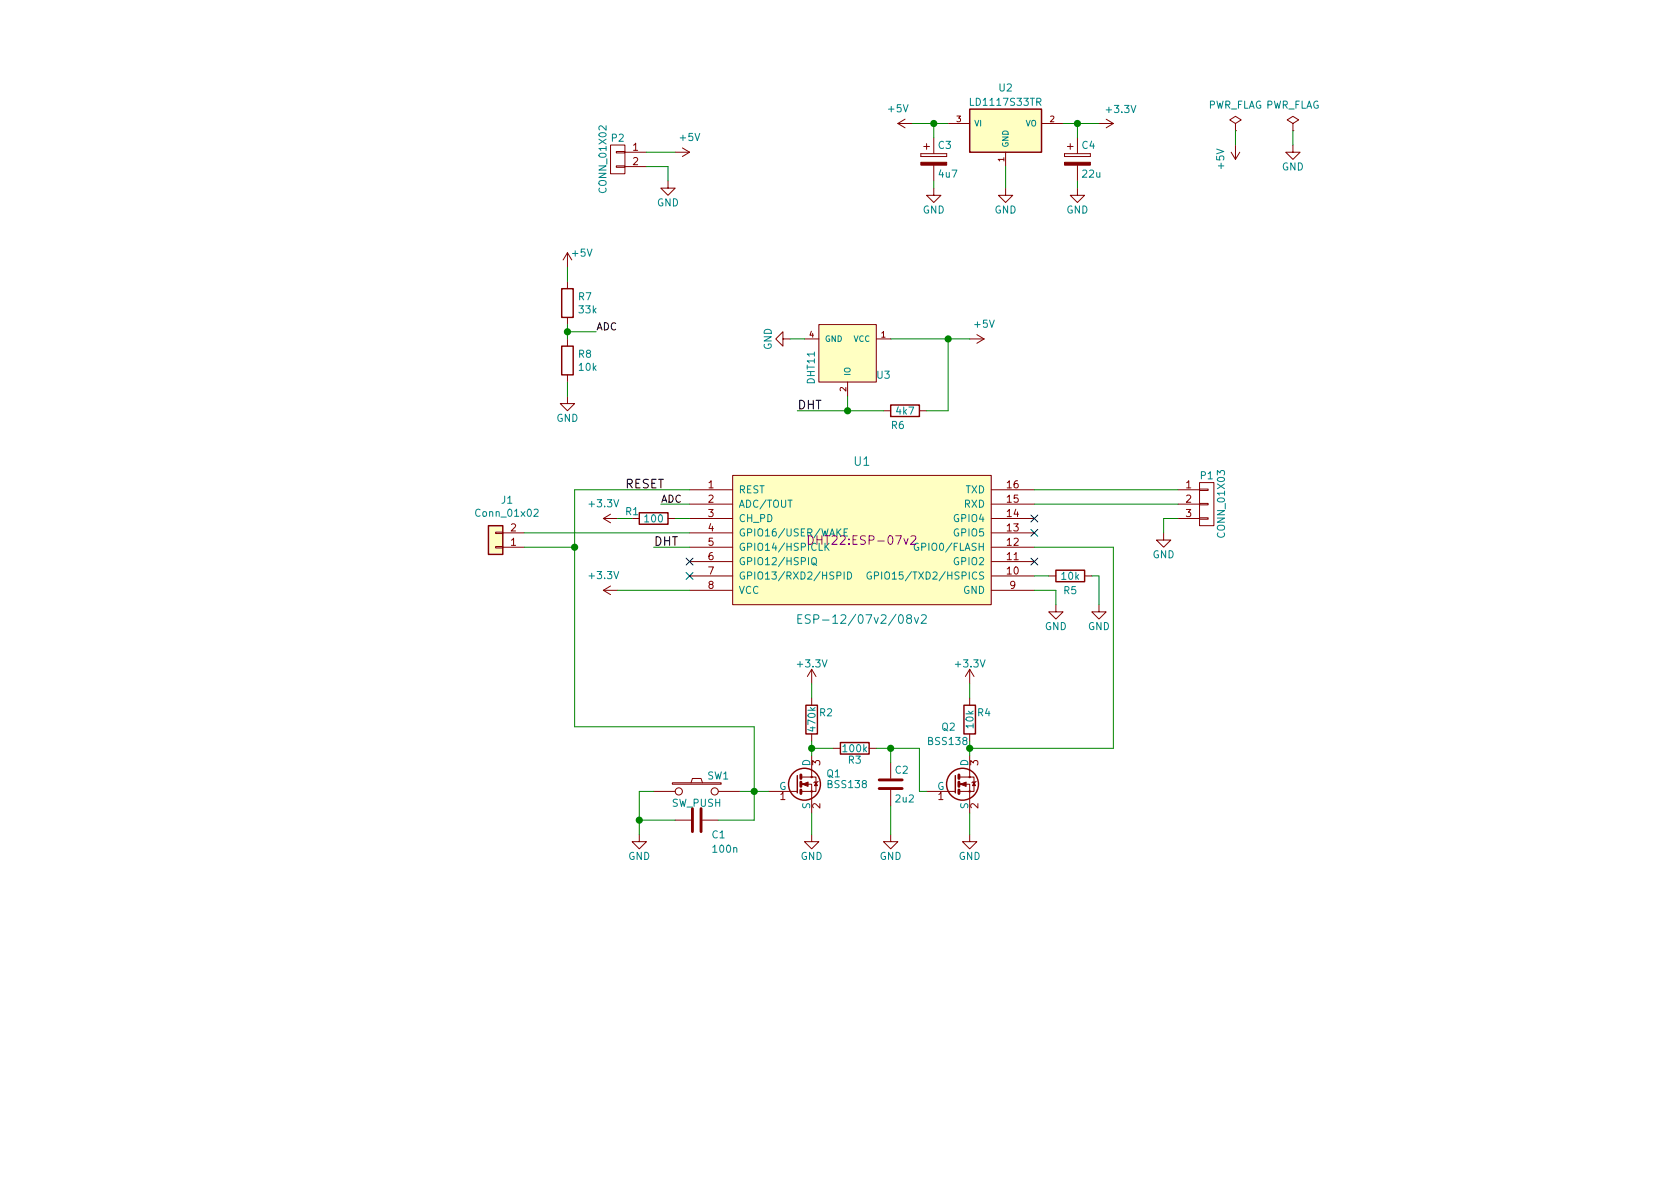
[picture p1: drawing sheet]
<svg xmlns="http://www.w3.org/2000/svg" width="297mm" height="210mm" viewBox="0 0 297 210" stroke-linecap="round" stroke-linejoin="round" font-family="sans-serif">
<g fill="#ffffc2" stroke="#ffffc2" stroke-width=".18">
<path d="M129.5 84.1h45.8v22.8h-45.8z"/>
<path d="M171.4 19.3h12.7v7.6h-12.7z"/>
<path d="M144.8 57.4h10.1v10.2h-10.1z"/>
<path d="M86.4 93h2.5v5h-2.5z"/>
</g>
<g fill="none" stroke="#840000" stroke-width=".18">
<path d="M107.9 25.6h2.6v5.1h-2.6zM109 29.3h1.5v.3h-1.5zM109 26.8h1.5v.2h-1.5zM110.5 26.9h3.8M110.5 29.5h3.8M118.1 32v1.3h1.3l-1.3 1.2-1.3-1.2h1.3M119.4 26.9h2.5M120.6 26.2l1.3 .7M121.9 26.9l-1.3 .8M158.7 21.8h2.6M158.7 21.8l1.3 .8M160 21.1l-1.3 .7"/>
<path d="M162.8 27.2v.5zM162.8 27.7h4.6zM162.8 27.2h4.6zM163.3 25.9h1M163.8 25.4v1M165.1 33.3v1.2h1.3l-1.3 1.3-1.3-1.3h1.3M165.1 24.4v2.8M165.1 29.2v2.8M167.4 27.2v.5zM167.6 21.8h3.8M177.8 33.3v1.2h1.3l-1.3 1.3-1.3-1.3h1.3M177.8 26.9v2.6"/>
<path d="M184.1 21.8h3.9M188.2 27.2v.5zM188.2 27.7h4.6zM188.2 27.2h4.6zM188.7 25.9h1M189.2 25.4v1M190.5 33.3v1.2h1.3l-1.3 1.3-1.3-1.3h1.3M190.5 24.4v2.8M190.5 29.2v2.8M192.8 27.2v.5zM194.3 21.8h2.5M195.6 21.1l1.2 .7"/>
<path d="M196.8 21.8l-1.2 .8M217.7 26.9l.7 1.3M218.4 21.8l1.1-.6-1.1-.6-1 .6 1 .6v1.3M218.4 23.1h.1M218.4 25.6v2.6M219.2 26.9l-.8 1.3M228.6 21.8l1-.6-1-.6-1 .6 1 .6v1.3M228.6 23.1h.1M228.6 25.6v1.3h1.3l-1.3 1.3-1.3-1.3h1.3M100.3 44.7v2.5M100.3 49.8v1.2M100.3 56.1v1.3"/>
<path d="M100.3 59.9v1.3M100.3 44.7l-.7 1.3M100.3 44.7l.8 1.3M138.4 59.9v-1.2l-1.2 1.2 1.2 1.3v-1.3h1.3M142.2 59.9h2.6M144.8 57.4h10.1v10.2h-10.1zM154.9 59.9h2.6M171.4 59.9h2.6M172.7 59.2l1.3 .7M174 59.9l-1.3 .8M100.3 70.1v1.3h1.3l-1.3 1.2-1.2-1.2h1.2M100.3 66.3v1.3"/>
<path d="M149.9 67.6v2.5M156.2 72.6h1.3M162.6 72.6h1.2M87.6 94.1h1.3v.3h-1.3zM87.6 96.6h1.3v.3h-1.3zM88.9 96.8h3.8M88.9 94.2h3.8M106.7 91.7h2.5M106.7 91.7l1.2 .8M107.9 90.9l-1.2 .8M118.1 91.7h1.3M121.9 86.6h7.6"/>
<path d="M121.9 99.3h7.6M121.9 96.8h7.6M121.9 94.2h7.6M121.9 91.7h7.6M121.9 89.1h7.6M129.5 84.1h45.8v22.8h-45.8zM175.3 86.6h7.6M175.3 99.3h7.6M175.3 96.8h7.6M175.3 94.2h7.6M175.3 91.7h7.6M175.3 89.1h7.6"/>
<path d="M205.7 94.2v1.3h1.3l-1.3 1.3-1.2-1.3h1.2M208.3 86.6h3.8M208.3 91.7h3.8M208.3 89.1h3.8M212.1 91.6h1.5v.2h-1.5zM212.1 89h1.5v.3h-1.5zM212.1 86.5h1.5v.2h-1.5zM212.1 85.3h2.5v7.7h-2.5zM106.7 104.4h2.5M106.7 104.4l1.2 .8M107.9 103.6l-1.2 .8M121.9 101.8h7.6"/>
<path d="M121.9 104.4h7.6M143.5 118.4v2.5M143.5 118.4l-.8 1.2M143.5 118.4l.8 1.2M171.4 118.4v2.5M171.4 118.4l-.7 1.2M171.4 118.4l.8 1.2M175.3 101.8h7.6M175.3 104.4h7.6M185.4 101.8h1.3M186.7 106.9v1.3h1.3l-1.3 1.3-1.3-1.3h1.3M191.8 101.8h1.2"/>
<path d="M194.3 106.9v1.3h1.3l-1.3 1.3-1.3-1.3h1.3M115.6 139.9h3.8M118.9 138.4h8.6v.3h-8.6zM122.2 138.4l.2-.7h1.6l.2 .7M127 139.9h3.8M135.9 139.9h5.1M141.7 139.9h1.8v3.9M143.5 133.6v3.8h-1.8M143.5 137.4h.8v2.5h-.8v-1.2h-1.8M143.5 123.4v1.3M143.5 129.8v1.3M144.7 138.2l-.8 .2"/>
<path d="M147.3 132.3h1.3M153.7 132.3h1.2M157.5 134.9v2.8M157.5 139.7v2.8M163.8 139.9h5.1M169.7 139.9h1.7v3.9M171.4 133.6v3.8h-1.7M171.4 137.4h.8v2.5h-.8v-1.2h-1.7M171.4 123.4v1.3M171.4 129.8v1.3M172.6 138.2l-.8 .2M113 147.6v1.2h1.3l-1.3 1.3-1.2-1.3h1.2"/>
<path d="M119.4 145h2.8M124.2 145h2.8M143.5 147.6v1.2h1.3l-1.3 1.3-1.3-1.3h1.3M157.5 147.6v1.2h1.2l-1.2 1.3-1.3-1.3h1.3M171.4 147.6v1.2h1.3l-1.3 1.3-1.2-1.3h1.2"/>
<circle cx="120" cy="139.9" r=".63"/>
<circle cx="126.4" cy="139.9" r=".63"/>
<circle cx="143.5" cy="137.4" r=".13"/>
<circle cx="143.5" cy="139.9" r=".13"/>
<circle cx="171.4" cy="137.4" r=".13"/>
<circle cx="171.4" cy="139.9" r=".13"/>
</g>
<g fill="none" stroke="#008484" stroke-width=".18">
<path d="M94.4 90.2l.5-.2 .2 .4v.2l-.7 .7h.7M143.6 98.8a.45 .45 0 0 1 .7 0 .88 .88 0 0 1-.3 1.1l-.3-.1a1.07 1.07 0 0 1-.1-1zM143.7 99.6l.7 .4M145.9 96.1v1.2M146 96.6l.6 .7M148.7 93.5l-.7 .8M149.9 93.5h-.6v1.3h.6M162.4 96.1a.59 .59 0 0 0-.8 .6 .59 .59 0 0 0 .8 .6v-.5h-.2M141.1 109.4h.5M141.8 108.7h-.7v1.5h.7M143.3 108.8a.68 .68 0 0 0-.9 0v.5l.8 .3v.5a.62 .62 0 0 1-.8 .1M148 101.8l.6-.1v-.4l-.1-.2h-.5v1.3"/>
<path d="M149.3 101.1v1.3M149.9 101.1a.64 .64 0 0 1 .7 .7 .64 .64 0 0 1-.7 .6zM154 101.2a.59 .59 0 0 0-.7 .6 .59 .59 0 0 0 .7 .6l.1-.5h-.3M154.6 101.8l.7-.1v-.4l-.2-.2h-.5v1.3M161.7 109.2l.4 1 .3-1M162.9 108.8l.6-.1 .2 .1 .1 .3-1 1.1h1"/>
</g>
<path d="M142.9 94.7a.77 .77 0 0 1 .9 .8 .77 .77 0 0 1-.9 .8zM161.1 94.9l.5-.2 .2 .2 .1 .3-.9 1.1h.9" fill="none" stroke="#840084" stroke-width=".18"/>
<g fill="none" stroke="#840000" stroke-width=".25">
<path d="M171.4 19.3h12.7v7.6h-12.7zM99.3 51h2v5.1h-2zM99.3 61.2h2v5.1h-2zM157.5 71.6h5.1v2.1h-5.1zM86.4 93h2.5v5h-2.5zM113 90.7h5.1v2h-5.1zM186.7 100.8h5.1v2.1h-5.1zM141 137.2v3M142.5 124.7h2v5.1h-2zM148.6 131.3h5.1v2h-5.1zM168.9 137.2v3M170.4 124.7h2.1v5.1h-2.1z"/>
<circle cx="142.2" cy="138.7" r="2.82"/>
<circle cx="170.2" cy="138.7" r="2.82"/>
</g>
<path d="M141.6 137v.7M141.6 138.3v.8M141.6 139.7v.6M155.4 139.4h4.1M155.4 137.9h4.1M169.5 137v.7M169.5 138.3v.8M169.5 139.7v.6M122.4 143v4.1M124 143v4.1" fill="none" stroke="#840000" stroke-width=".51"/>
<g fill="#840000" stroke="#840000" stroke-width=".18">
<path d="M144.3 138.3l.2 .6h-.5z"/>
<path d="M141.9 138.7l1-.4v.8z"/>
<path d="M172.2 138.3l.3 .6h-.5z"/>
<path d="M169.8 138.7l1-.4v.8z"/>
<path d="M162.8 28.7h4.6v.5h-4.6z"/>
<path d="M188.2 28.7h4.6v.5h-4.6z"/>
</g>
<g fill="none" stroke="#008400" stroke-width=".18">
<path d="M114.3 26.9h5.1M114.3 29.5h3.8v2.5M161.3 21.8h6.3M165.1 21.8v2.6M165.1 32v1.3M177.8 29.5v3.8M188 21.8h6.3M190.5 21.8v2.6M190.5 32v1.3M218.4 23.1v2.5M228.6 23.1v2.5M100.3 47.2v2.6"/>
<path d="M100.3 57.4v2.5M100.3 58.7h5.1M139.7 59.9h2.5M157.5 59.9h13.9M167.6 59.9v12.7h-3.8M100.3 67.6v2.5M141 72.6h15.2M149.9 70.1v2.5M92.7 96.8h8.9M92.7 94.2h29.2M109.2 91.7h2.6M115.6 96.8h6.3"/>
<path d="M116.8 89.1h5.1M119.4 91.7h2.5M121.9 86.6h-20.3v41.9h31.7v16.5h-6.3M182.9 96.8h13.9v35.5h-25.4M182.9 86.6h25.4M182.9 89.1h25.4M208.3 91.7h-2.6v2.5M109.2 104.4h12.7M182.9 104.4h3.8v2.5M182.9 101.8h2.5M193 101.8h1.3v5.1M115.6 139.9h-2.6v7.7"/>
<path d="M130.8 139.9h5.1M143.5 120.9v2.5M143.5 131.1v2.5M143.5 132.3h3.8M154.9 132.3h7.7v7.6h1.2M157.5 132.3v2.6M171.4 120.9v2.5M171.4 131.1v2.5M113 145h6.4M143.5 143.8v3.8M157.5 142.5v5.1M171.4 143.8v3.8"/>
</g>
<g fill="#008400" stroke="#008400" stroke-width=".25">
<circle cx="143.5" cy="132.3" r=".51"/>
<circle cx="157.5" cy="132.3" r=".51"/>
<circle cx="171.5" cy="132.3" r=".51"/>
<circle cx="165.1" cy="21.8" r=".51"/>
<circle cx="190.5" cy="21.8" r=".51"/>
<circle cx="113" cy="145" r=".51"/>
<circle cx="133.4" cy="139.9" r=".51"/>
<circle cx="167.6" cy="59.9" r=".51"/>
<circle cx="149.9" cy="72.6" r=".51"/>
<circle cx="100.3" cy="58.7" r=".51"/>
<circle cx="101.6" cy="96.8" r=".51"/>
</g>
<path d="M121.3 98.7l1.2 1.2M122.5 98.7l-1.2 1.2M182.3 91.1l1.2 1.2M182.3 93.6l1.2 1.2M182.3 98.7l1.2 1.2M183.5 91.1l-1.2 1.2M183.5 93.6l-1.2 1.2M183.5 98.7l-1.2 1.2M121.3 101.2l1.2 1.3M122.5 101.2l-1.2 1.3" fill="none" stroke="#000084" stroke-width=".18"/>
<g font-size="2.1">
<text x="141" y="72.4">DHT</text>
<text x="110.5" y="86.4">RESET</text>
<text x="115.6" y="96.5">DHT</text>
</g>
<g font-size="2.1" fill="#008484">
<text x="151.1" y="82.4">U1</text>
<text x="143.4" y="110.3">ESP-12/07v2/08v2</text>
</g>
<text font-size="2.1" fill="#840084" x="143.9" y="96.3">DHT22:ESP-07v2</text>
<g font-size="1.8" fill="#008484">
<text x="176.7" y="16.2">U2</text>
<text x="157.1" y="19.9">+5V</text>
<text x="171.9" y="18.7">LD1117S33TR</text>
<text x="195.8" y="20">+3.3V</text>
<text x="213.5" y="19.2">PWR_FLAG PWR_FLAG</text>
<text x="108.2" y="25.1">P2</text>
<text x="120.3" y="24.9">+5V</text>
<text x="165.9" y="26.3">C3</text>
<text x="191.3" y="26.3">C4</text>
<text x="216.5" y="29.8" transform="rotate(-90 216.5 29.8)">+5V</text>
<text x="107.2" y="33.8" transform="rotate(-90 107.2 33.8)">CONN_01X02</text>
<text x="166.1" y="31.4">4u7</text>
<text x="191.5" y="31.4">22u</text>
<text x="226.6" y="30.1">GND</text>
<text x="116.2" y="36.5">GND</text>
<text x="163.1" y="37.8">GND</text>
<text x="175.8" y="37.8">GND</text>
<text x="188.5" y="37.8">GND</text>
<text x="101.3" y="45.4">+5V</text>
<text x="102.3" y="53.1">R7</text>
<text x="102.4" y="55.4">33k</text>
<text x="172.4" y="58">+5V</text>
<text x="102.3" y="63.3">R8</text>
<text x="102.4" y="65.6">10k</text>
<text x="136.4" y="61.9" transform="rotate(-90 136.4 61.9)">GND</text>
<text x="144.1" y="67.8" transform="rotate(-90 144.1 67.8)">DHT11</text>
<text x="155.1" y="67">U3</text>
<text x="98.4" y="74.6">GND</text>
<text x="157.6" y="75.9">R6</text>
<text x="158.5" y="73.3">4k7</text>
<text x="88.7" y="89.1">J1</text>
<text x="104.3" y="89.7">+3.3V</text>
<text x="130.6" y="87.2">REST</text>
<text x="130.6" y="89.8">ADC/TOUT</text>
<text x="170.5" y="89.8">RXD</text>
<text x="170.7" y="87.2">TXD</text>
<text x="212.3" y="84.8">P1</text>
<text x="84.4" y="91.4">Conn_01x02</text>
<text x="110.6" y="91.1">R1</text>
<text x="114.1" y="92.4">100</text>
<text x="130.6" y="92.3">CH_PD</text>
<text x="168.8" y="94.9">GPIO5</text>
<text x="168.8" y="92.3">GPIO4</text>
<text x="216.6" y="94.8" transform="rotate(-90 216.6 94.8)">CONN_01X03</text>
<text x="130.6" y="97.4">GPIO14/HSPICLK</text>
<text x="130.6" y="99.9">GPIO12/HSPIQ</text>
<text x="162.5" y="97.4">GPIO0/FLASH</text>
<text x="168.8" y="99.9">GPIO2</text>
<text x="203.8" y="98.7">GND</text>
<text x="104.3" y="102.4">+3.3V</text>
<text x="130.6" y="102.5">GPIO13/RXD2/HSPID</text>
<text x="130.6" y="105">VCC</text>
<text x="155.8" y="102.5">GPIO15/TXD2/HSPICS</text>
<text x="170.3" y="105">GND</text>
<text x="187.8" y="102.5">10k</text>
<text x="188.1" y="105.1">R5</text>
<text x="184.7" y="111.4">GND</text>
<text x="192.4" y="111.4">GND</text>
<text x="141.2" y="118">+3.3V</text>
<text x="169.1" y="118">+3.3V</text>
<text x="144.2" y="129.2" transform="rotate(-90 144.2 129.2)">470k</text>
<text x="144.9" y="126.7">R2</text>
<text x="164.3" y="131.7">BSS138</text>
<text x="166.5" y="129.2">Q2</text>
<text x="172.1" y="128.7" transform="rotate(-90 172.1 128.7)">10k</text>
<text x="172.9" y="126.7">R4</text>
<text x="125.1" y="137.8">SW1</text>
<text x="143.3" y="135.5" transform="rotate(-90 143.3 135.5)">D</text>
<text x="146.2" y="137.5">Q1</text>
<text x="149.2" y="133">100k</text>
<text x="150" y="135">R3</text>
<text x="158.3" y="136.8">C2</text>
<text x="171.2" y="135.5" transform="rotate(-90 171.2 135.5)">D</text>
<text x="118.8" y="142.7">SW_PUSH</text>
<text x="137.7" y="139.7">G</text>
<text x="143.3" y="143.1" transform="rotate(-90 143.3 143.1)">S</text>
<text x="146.5" y="139.4">BSS138</text>
<text x="158.4" y="141.9">2u2</text>
<text x="165.7" y="139.7">G</text>
<text x="171.2" y="143.1" transform="rotate(-90 171.2 143.1)">S</text>
<text x="125.9" y="148.3">C1</text>
<text x="111.1" y="152.1">GND</text>
<text x="126.2" y="150.8">100n</text>
<text x="141.6" y="152.1">GND</text>
<text x="155.5" y="152.1">GND</text>
<text x="169.5" y="152.1">GND</text>
</g>
<g font-size="1.8" fill="#840000">
<text x="111.9" y="26.7">1</text>
<text x="111.9" y="29.2">2</text>
<text x="125.2" y="86.4">1</text>
<text x="125.2" y="88.9">2</text>
<text x="178.1" y="88.9">15</text>
<text x="178.1" y="86.4">16</text>
<text x="209.7" y="86.4">1</text>
<text x="209.7" y="88.9">2</text>
<text x="90.3" y="94">2</text>
<text x="125.2" y="91.4">3</text>
<text x="125.2" y="94">4</text>
<text x="178.1" y="94">13</text>
<text x="178.1" y="91.4">14</text>
<text x="209.7" y="91.4">3</text>
<text x="90.3" y="96.5">1</text>
<text x="125.2" y="96.5">5</text>
<text x="125.2" y="99.1">6</text>
<text x="125.2" y="101.6">7</text>
<text x="178.1" y="101.6">10</text>
<text x="178.1" y="99.1">11</text>
<text x="178.1" y="96.5">12</text>
<text x="125.2" y="104.1">8</text>
<text x="178.6" y="104.1">9</text>
<text x="145" y="135.4" transform="rotate(-90 145 135.4)">3</text>
<text x="173" y="135.4" transform="rotate(-90 173 135.4)">3</text>
<text x="137.9" y="141.5">1</text>
<text x="145" y="143" transform="rotate(-90 145 143)">2</text>
<text x="165.9" y="141.5">1</text>
<text x="173" y="143" transform="rotate(-90 173 143)">2</text>
</g>
<g font-size="1.8">
<text x="105.4" y="58.4">ADC</text>
<text x="116.8" y="88.9">ADC</text>
</g>
<text font-size="1.8" fill="#840084" x="130.6" y="94.9">GPIO16/USER/WAKE</text>
<g font-size="1.4" fill="#840000">
<text x="169.2" y="21.6">3</text>
<text x="185.7" y="21.6">2</text>
<text x="177.5" y="28.6" transform="rotate(-90 177.5 28.6)">1</text>
<text x="143.1" y="59.7">4</text>
<text x="155.8" y="59.7">1</text>
<text x="149.6" y="69.2" transform="rotate(-90 149.6 69.2)">2</text>
</g>
<g font-size="1.4" fill="#008484">
<text x="172.2" y="22.3">VI</text>
<text x="181.3" y="22.3">VO</text>
<text x="178.3" y="26.2" transform="rotate(-90 178.3 26.2)">GND</text>
<text x="145.8" y="60.4">GND</text>
<text x="150.9" y="60.4">VCC</text>
<text x="150.4" y="66.5" transform="rotate(-90 150.4 66.5)">IO</text>
</g>
</svg>
